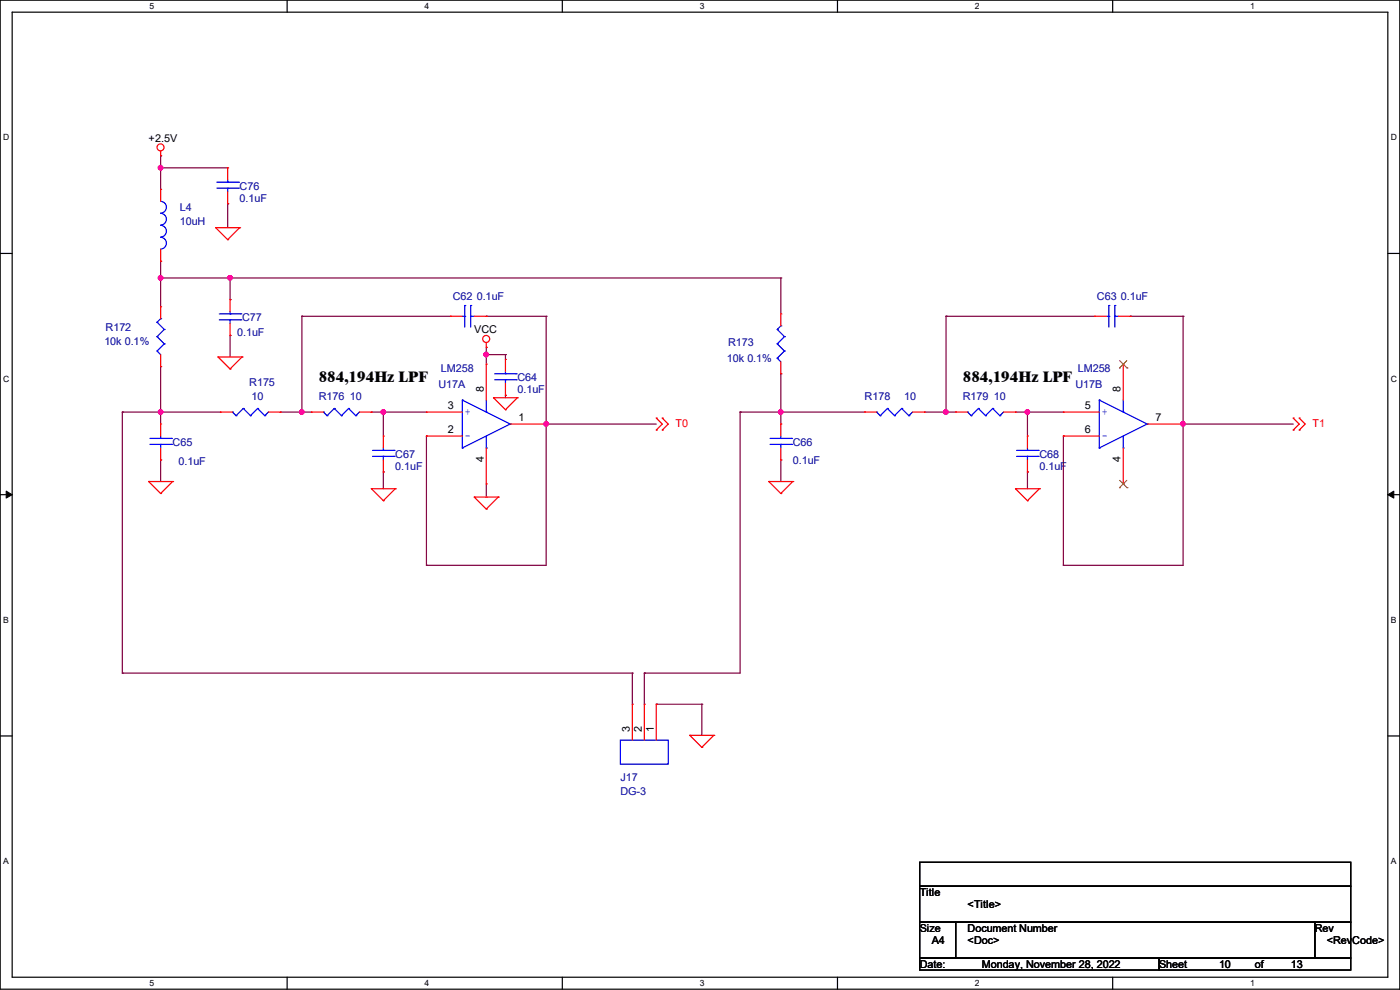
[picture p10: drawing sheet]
<svg xmlns="http://www.w3.org/2000/svg" width="297mm" height="210mm" viewBox="0 0 297 210" stroke-linecap="round" stroke-linejoin="round" font-family="sans-serif">
<path d="M0 0h297v209.8h-297zM2.6 2.6h291.8v204.7h-291.8z" fill="none" stroke="#000" stroke-width=".25"/>
<g fill="#fff">
<path d="M31.7 .3h1v2h-1z"/>
<path d="M31.7 207.6h1v1.9h-1z"/>
</g>
<path d="M60.9 0v2.6M60.9 207.3v2.5" fill="none" stroke="#000" stroke-width=".25"/>
<g fill="#fff">
<path d="M90.1 .3h1v2h-1z"/>
<path d="M90.1 207.6h1v1.9h-1z"/>
</g>
<path d="M119.3 0v2.6M119.3 207.3v2.5" fill="none" stroke="#000" stroke-width=".25"/>
<g fill="#fff">
<path d="M148.5 .3h.9v2h-.9z"/>
<path d="M148.5 207.6h.9v1.9h-.9z"/>
</g>
<path d="M177.7 0v2.6M177.7 207.3v2.5" fill="none" stroke="#000" stroke-width=".25"/>
<g fill="#fff">
<path d="M206.8 .3h1v2h-1z"/>
<path d="M206.8 207.6h1v1.9h-1z"/>
</g>
<path d="M236.1 0v2.6M236.1 207.3v2.5" fill="none" stroke="#000" stroke-width=".25"/>
<g fill="#fff">
<path d="M265.2 .3h1v2h-1z"/>
<path d="M265.2 207.6h1v1.9h-1z"/>
<path d="M.7 28.2h1.2v1.9h-1.2z"/>
<path d="M295.1 28.2h1.2v1.9h-1.2z"/>
<path d="M.7 79.3h1.2v2h-1.2z"/>
<path d="M295.1 79.3h1.2v2h-1.2z"/>
</g>
<path d="M0 53.8h2.6M294.4 53.8h2.6" fill="none" stroke="#000" stroke-width=".25"/>
<g fill="#fff">
<path d="M.7 130.5h1.2v2h-1.2z"/>
<path d="M295.1 130.5h1.1v2h-1.1z"/>
</g>
<path d="M0 104.9h2.6M294.4 104.9h2.6" fill="none" stroke="#000" stroke-width=".25"/>
<path d="M1.3 104.2l1.3 .7-1.3 .8zM294.4 104.9l1.3-.7v1.5z" fill="#000" stroke="#000" stroke-width=".21"/>
<g fill="#fff">
<path d="M.7 181.7h1.2v2h-1.2z"/>
<path d="M295.1 181.7h1.1v2h-1.1z"/>
</g>
<path d="M0 156.1h2.6M294.4 156.1h2.6M195.1 182.9h91.5v5.1h-91.5zM195.1 188h91.5v7.6h-91.5zM195.1 195.6h7.6v7.6h-7.6zM202.7 195.6h76.2v7.6h-76.2zM278.9 195.6h7.7v7.6h-7.7zM195.1 203.2h50.8v2.6h-50.8zM245.9 203.2h40.7v2.6h-40.7z" fill="none" stroke="#000" stroke-width=".25"/>
<g fill="none" stroke="#800040" stroke-width=".25">
<path d="M34.1 33.1h.1M34.1 35.6h.1M34.1 33.1v7.1M34.1 35.6h14.2M34.1 59h.1M34.1 55.4h.1M34.1 55.4v9.7M34.1 59h131.6M48.3 43.2h.1M48.3 43.2v5.1M48.8 59h.1M48.8 59v4.5"/>
<path d="M165.7 59h.1M165.7 59v7.6M34.1 77.8h.1M34.1 77.8v12.2M48.8 71.2h.1M48.8 63.5h.1M48.8 71.2v4.5M64.1 67.1h.1M64.1 67.1v20.3M64.1 67.1h31.4M103.2 75.2h.1M103.2 73.7h.1"/>
<path d="M103.2 67.1h.1M103.2 73.7v3.6M103.2 75.2h4M103.2 67.1h12.7M107.2 75.2h.1M107.2 75.2v1M115.9 67.1h.1M115.9 67.1v52.8h-25.4M165.7 79.3h.1M165.7 79.3v10.7M200.7 67.1h.1M200.7 67.1h31.5"/>
<path d="M200.7 67.1v20.3M239.8 67.1h.1M239.8 67.1h11.2M251 67.1h.1M251 67.1v52.8h-25.4M26 87.4h.1M26 87.4h20.8M26 87.4v55.4M34.1 87.4h.1M34.1 97.6h.1M34.1 97.6v4.6M59.5 87.4h.1"/>
<path d="M59.5 87.4h6.6M64.1 87.4h.1M78.8 87.4h.1M78.8 87.4h11.7M81.3 87.4h.1M81.3 87.4v5.1M90.5 92.5h.1M90.5 92.5v27.4M107.2 83.9h.1M107.2 83.9v.5M115.9 90h.1M115.9 90h23.3"/>
<path d="M157 87.4h.1M157 87.4v55.4h-20.3M157 87.4h26.4M165.7 87.4h.1M165.7 97.6h.1M165.7 97.6v4.6M196.1 87.4h.1M196.1 87.4h6.6M200.7 87.4h.1M215.4 87.4h.1M215.4 87.4h10.2M218 87.4h.1"/>
<path d="M218 87.4v5.1M225.6 92.5h.1M225.6 92.5v27.4M251 90h.1M251 90h23.4M81.3 100.1h.1M81.3 100.1v3.6M90.5 119.9h.1M103.2 105.5h.1M103.2 102.7v2.8M218 100.1h.1M218 100.1v3.6"/>
<path d="M225.6 119.9h.1M26 142.8h.1M26 142.8h108.2M134.2 142.8h.1M134.2 142.8v6.6M136.7 142.8h.1M136.7 142.8v6.6M139.2 149.4h.1M139.2 149.4h9.7M148.9 149.4h.1M148.9 149.4v6.6"/>
</g>
<g fill="#f0f" stroke="#f0f" stroke-width=".25">
<circle cx="103.1" cy="75.2" r=".49"/>
<circle cx="34.1" cy="87.4" r=".49"/>
<circle cx="115.8" cy="89.9" r=".49"/>
<circle cx="165.6" cy="87.4" r=".49"/>
<circle cx="251" cy="89.9" r=".49"/>
<circle cx="64" cy="87.4" r=".49"/>
<circle cx="81.3" cy="87.4" r=".49"/>
<circle cx="218" cy="87.4" r=".49"/>
<circle cx="200.7" cy="87.4" r=".49"/>
<circle cx="34.1" cy="35.6" r=".49"/>
<circle cx="34.1" cy="58.9" r=".49"/>
<circle cx="48.8" cy="58.9" r=".49"/>
</g>
<g fill="none" stroke="#f00" stroke-width=".25">
<path d="M34.1 33.1h.1M34.1 32v1.1M48.3 35.6h.1M48.3 35.6v2.5M34.1 40.2h.1M34.1 55.4h.1M34.1 40.2v2.5M34.1 52.9v2.5M45.8 48.3h.1M45.8 48.3h5M45.8 48.3l2.5 2.5M48.3 50.8h.1"/>
<path d="M48.3 43.2h.1M48.3 40.7v2.5M50.8 48.3h.1M50.8 48.3l-2.5 2.5M34.1 77.8h.1M34.1 65.1h.1M34.1 65.1v2.5M34.1 75.2v2.6M46.3 75.7h.1M46.3 75.7h5.1M46.3 75.7l2.5 2.6M48.8 78.3h.1"/>
<path d="M48.8 63.5h.1M48.8 71.2h.1M48.8 63.5v2.6M48.8 68.6v2.6M51.4 75.7h.1M51.4 75.7l-2.6 2.6M95.5 67.1h.1M95.5 67.1h2.6M100.6 67.1h2.6M103.2 73.7h.1M103.2 67.1h.1M103.2 77.3h.1"/>
<path d="M103.2 72.7v1M103.2 77.3v7.6M107.2 76.2h.1M107.2 76.2v2.6M165.7 79.3h.1M165.7 66.6h.1M165.7 66.6v2.5M165.7 76.8v2.5M232.2 67.1h.1M232.2 67.1h2.5M237.3 67.1h2.5M238.3 77.3h.1"/>
<path d="M238.3 77.3v7.6M239.8 67.1h.1M34.1 90h.1M34.1 97.6h.1M34.1 90v2.5M34.1 95v2.6M46.8 87.4h.1M46.8 87.4h2.5M56.9 87.4h2.6M59.5 87.4h.1M66.1 87.4h.1M66.1 87.4h2.5"/>
<path d="M76.2 87.4h2.6M78.8 87.4h.1M81.3 92.5h.1M81.3 92.5v2.5M81.3 97.6v2.5M90.5 87.4h.1M90.5 92.5h.1M90.5 87.4h7.6M90.5 92.5h7.6M103.2 95v7.7M104.7 84.4h.1M104.7 84.4h5.1"/>
<path d="M104.7 84.4l2.5 2.5M107.2 86.9h.1M107.2 83.9h.1M107.2 81.3v2.6M108.2 90h7.7M109.8 84.4h.1M109.8 84.4l-2.6 2.5M115.9 90h.1M139.2 91.2h.1M139.2 88.7h.1M139.2 88.7l1.3 1.3-1.3 1.2M140.5 91.2h.1"/>
<path d="M140.5 88.7h.1M140.5 88.7l1.3 1.3-1.3 1.2M165.7 90h.1M165.7 97.6h.1M165.7 90v2.5M165.7 95v2.6M183.4 87.4h.1M183.4 87.4h2.6M193.6 87.4h2.5M196.1 87.4h.1M202.7 87.4h.1M202.7 87.4h2.6"/>
<path d="M212.9 87.4h2.5M215.4 87.4h.1M218 92.5h.1M218 92.5v2.5M218 97.6v2.5M225.6 87.4h.1M225.6 92.5h.1M225.6 87.4h7.6M225.6 92.5h7.6M238.3 95v7.7M243.4 90h7.6M251 90h.1"/>
<path d="M274.4 91.2h.1M274.4 88.7h.1M274.4 88.7l1.2 1.3-1.2 1.2M275.6 91.2h.1M275.6 88.7h.1M275.6 88.7l1.3 1.3-1.3 1.2M31.5 102.2h.1M31.5 102.2h5.1M31.5 102.2l2.6 2.5M34.1 104.7h.1M36.6 102.2h.1M36.6 102.2l-2.5 2.5"/>
<path d="M78.8 103.7h.1M78.8 103.7h5.1M78.8 103.7l2.5 2.5M81.3 106.2h.1M81.3 100.1h.1M83.9 103.7h.1M83.9 103.7l-2.6 2.5M100.6 105.5h.1M100.6 105.5h5.1M100.6 105.5l2.6 2.5M103.2 108h.1M103.2 102.7h.1"/>
<path d="M105.7 105.5h.1M105.7 105.5l-2.5 2.5M163.1 102.2h.1M163.1 102.2h5.1M163.1 102.2l2.6 2.5M165.7 104.7h.1M168.2 102.2h.1M168.2 102.2l-2.5 2.5M215.4 103.7h.1M215.4 103.7h5.1M215.4 103.7l2.6 2.5M218 106.2h.1"/>
<path d="M218 100.1h.1M220.5 103.7h.1M220.5 103.7l-2.5 2.5M238.3 102.7h.1M134.2 149.4h.1M134.2 149.4v7.6M136.7 149.4h.1M136.7 149.4v7.6M139.2 149.4h.1M139.2 149.4v7.6M146.3 156h.1M146.3 156h5.1"/>
<path d="M146.3 156l2.6 2.5M148.9 158.5h.1M151.4 156h.1M151.4 156l-2.5 2.5"/>
<circle cx="34.1" cy="31.3" r=".74"/>
<circle cx="103.1" cy="71.9" r=".74"/>
</g>
<g fill="none" stroke="#00f" stroke-width=".25">
<path d="M46 39.9h4.6M46 38.7h4.6M48.3 38.7h.1M48.3 39.9h.1M48.3 38.1v.6M48.3 39.9v.8M50.6 39.9h.1M50.6 38.7h.1M34.1 42.7a1.25 1.25 0 0 1 1.2 1.3 1.25 1.25 0 0 1-1.2 1.2M34.1 45.3a1.25 1.25 0 0 1 1.2 1.2 1.25 1.25 0 0 1-1.2 1.3M34.1 47.8a1.25 1.25 0 0 1 1.2 1.2 1.25 1.25 0 0 1-1.2 1.3M34.1 50.3a1.25 1.25 0 0 1 1.2 1.3 1.25 1.25 0 0 1-1.2 1.2"/>
<path d="M33.3 74.5h.1M33.3 71.4h.1M33.3 68.4h.1M33.3 74.5l.8 .7M33.3 71.4l1.5 1.5M33.3 68.4l1.5 1.5M34.1 67.6h.1M34.1 67.6l-.8 .8M34.8 72.9h.1M34.8 69.9h.1M34.8 72.9l-1.5 1.6M34.8 69.9l-1.5 1.5"/>
<path d="M46.5 67.9h4.6M46.5 66.6h4.6M48.8 66.6h.1M48.8 67.9h.1M48.8 66.1v.5M48.8 67.9v.7M51.1 67.9h.1M51.1 66.6h.1M98.1 67.1h.5M98.6 67.1h.1M98.6 64.8h.1M98.6 64.8v4.6"/>
<path d="M99.9 64.8h.1M99.9 67.1h.1M99.9 67.1h.7M99.9 64.8v4.6M104.9 79.3h4.6M107.2 79.3h.1M107.2 78.8v.5M109.5 79.3h.1M164.9 76h.1M164.9 72.9h.1M164.9 69.9h.1M164.9 76l.8 .8"/>
<path d="M164.9 72.9l1.5 1.6M164.9 69.9l1.5 1.5M165.7 69.1h.1M165.7 69.1l-.8 .8M166.4 74.5h.1M166.4 71.4h.1M166.4 74.5l-1.5 1.5M166.4 71.4l-1.5 1.5M234.7 67.1h.5M235.2 67.1h.1M235.2 64.8h.1M235.2 64.8v4.6"/>
<path d="M236.5 64.8h.1M236.5 67.1h.1M236.5 67.1h.8M236.5 64.8v4.6M31.8 94.3h4.6M31.8 93h4.6M34.1 93h.1M34.1 94.3h.1M34.1 92.5v.5M34.1 94.3v.7M36.4 94.3h.1M36.4 93h.1"/>
<path d="M49.3 87.4h.1M49.3 87.4l.8 .8M50.1 88.2h.1M51.6 86.7h.1M51.6 86.7l1.5 1.5M51.6 86.7l-1.5 1.5M53.1 88.2h.1M54.7 86.7h.1M54.7 86.7l1.5 1.5M54.7 86.7l-1.6 1.5M56.2 88.2h.1M56.9 87.4l-.7 .8"/>
<path d="M68.6 87.4h.1M68.6 87.4l.8 .8M69.4 88.2h.1M70.9 86.7h.1M70.9 86.7l1.5 1.5M70.9 86.7l-1.5 1.5M72.4 88.2h.1M74 86.7h.1M74 86.7l1.5 1.5M74 86.7l-1.6 1.5M75.5 88.2h.1M76.2 87.4l-.7 .8"/>
<path d="M79 96.8h4.6M79 95.5h4.6M81.3 95.5h.1M81.3 96.8h.1M81.3 95v.5M81.3 96.8v.8M83.6 96.8h.1M83.6 95.5h.1M98.1 95h.1M98.1 84.9h.1M98.1 84.9l10.1 5.1M98.1 84.9v10.1"/>
<path d="M103.2 87.4h.1M103.2 95h.1M103.2 84.9v2.5M103.2 92.5v2.5M104.9 80.6h4.6M107.2 80.6h.1M107.2 80.6v.7M108.2 90h.1M108.2 90l-10.1 5M109.5 80.6h.1M163.4 94.3h4.5M163.4 93h4.5"/>
<path d="M165.7 93h.1M165.7 94.3h.1M165.7 92.5v.5M165.7 94.3v.7M167.9 94.3h.1M167.9 93h.1M186 87.4h.1M186 87.4l.7 .8M186.7 88.2h.1M188.3 86.7h.1M188.3 86.7l1.5 1.5M188.3 86.7l-1.6 1.5"/>
<path d="M189.8 88.2h.1M191.3 86.7h.1M191.3 86.7l1.5 1.5M191.3 86.7l-1.5 1.5M192.8 88.2h.1M193.6 87.4l-.8 .8M205.3 87.4h.1M205.3 87.4l.7 .8M206 88.2h.1M207.6 86.7h.1M207.6 86.7l1.5 1.5M207.6 86.7l-1.6 1.5"/>
<path d="M209.1 88.2h.1M210.6 86.7h.1M210.6 86.7l1.5 1.5M210.6 86.7l-1.5 1.5M212.1 88.2h.1M212.9 87.4l-.8 .8M215.7 96.8h4.6M215.7 95.5h4.6M218 95.5h.1M218 96.8h.1M218 95v.5M218 96.8v.8"/>
<path d="M220.3 96.8h.1M220.3 95.5h.1M233.2 95h.1M233.2 84.9h.1M233.2 84.9l10.2 5.1M233.2 84.9v10.1M238.3 87.4h.1M238.3 95h.1M238.3 84.9v2.5M238.3 92.5v2.5M243.4 90h.1M243.4 90l-10.2 5"/>
<path d="M131.6 157h10.2v5.1h-10.2z"/>
</g>
<path d="M237.5 78.1h.1M237.5 76.5l1.6 1.6M239.1 76.5l-1.6 1.6M239.1 78.1h.1M237.5 103.5h.1M237.5 101.9l1.6 1.6M239.1 101.9l-1.6 1.6M239.1 103.5h.1" fill="none" stroke="#804000" stroke-width=".21"/>
<g font-size="3.3">
<text x="67.6" y="81">884,194Hz LPF</text>
<text x="204.3" y="81">884,194Hz LPF</text>
</g>
<g font-size="2.3">
<text x="31.5" y="30.1">+2.5V</text>
<text x="100.6" y="70.7">VCC</text>
<text x="102.6" y="83.1" transform="rotate(-90 102.6 83.1)">8</text>
<text x="237.7" y="83.1" transform="rotate(-90 237.7 83.1)">8</text>
<text x="95" y="86.9">3</text>
<text x="110" y="89.4">1</text>
<text x="230.2" y="86.9">5</text>
<text x="245.2" y="89.4">7</text>
<text x="95" y="91.9">2</text>
<text x="230.2" y="91.9">6</text>
<text x="102.6" y="98.1" transform="rotate(-90 102.6 98.1)">4</text>
<text x="237.7" y="98.1" transform="rotate(-90 237.7 98.1)">4</text>
<text x="133.6" y="155.2" transform="rotate(-90 133.6 155.2)">3</text>
<text x="136.1" y="155.2" transform="rotate(-90 136.1 155.2)">2</text>
<text x="138.7" y="155.2" transform="rotate(-90 138.7 155.2)">1</text>
<text x="195.1" y="190.1">Title</text>
<text x="195.1" y="197.7">Size</text>
<text x="205.3" y="197.7">Document Number</text>
<text x="205.3" y="192.6">&lt;Title&gt;</text>
<text x="278.9" y="197.7">Rev</text>
<text x="197.7" y="200.2">A4</text>
<text x="205.3" y="200.2">&lt;Doc&gt;</text>
<text x="281.5" y="200.2">&lt;RevCode&gt;</text>
<text x="195.1" y="205.3">Date:</text>
<text x="208.3" y="205.3">Monday, November 28, 2022</text>
<text x="245.9" y="205.3">Sheet</text>
<text x="258.6" y="205.3">10</text>
<text x="266.2" y="205.3">of</text>
<text x="273.9" y="205.3">13</text>
</g>
<g font-size="2.3" fill="#000080">
<text x="50.8" y="40.2">C76</text>
<text x="38.1" y="44.8">L4</text>
<text x="38.1" y="47.8">10uH</text>
<text x="50.8" y="42.8">0.1uF</text>
<text x="96.1" y="63.6">C62 0.1uF</text>
<text x="232.7" y="63.6">C63 0.1uF</text>
<text x="22.4" y="70.2">R172</text>
<text x="50.3" y="71.2">0.1uF</text>
<text x="51.4" y="68.2">C77</text>
<text x="22.1" y="73.2">10k 0.1%</text>
<text x="154.2" y="76.8">10k 0.1%</text>
<text x="154.5" y="73.5">R173</text>
<text x="52.9" y="81.9">R175</text>
<text x="93" y="82.4">U17A</text>
<text x="93.5" y="78.8">LM258</text>
<text x="109.8" y="80.9">C64</text>
<text x="109.8" y="83.4">0.1uF</text>
<text x="228.1" y="82.4">U17B</text>
<text x="228.6" y="78.8">LM258</text>
<text x="53.4" y="84.9">10</text>
<text x="67.6" y="84.9">R176 10</text>
<text x="183.4" y="84.9">R178</text>
<text x="191.8" y="84.9">10</text>
<text x="204.3" y="84.9">R179 10</text>
<text x="36.6" y="94.6">C65</text>
<text x="168.2" y="94.6">C66</text>
<text x="37.9" y="98.6">0.1uF</text>
<text x="83.9" y="97.1">C67</text>
<text x="83.9" y="99.7">0.1uF</text>
<text x="168.2" y="98.4">0.1uF</text>
<text x="220.5" y="97.1">C68</text>
<text x="220.5" y="99.7">0.1uF</text>
<text x="131.6" y="165.7">J17</text>
<text x="131.6" y="168.7">DG-3</text>
</g>
<g font-size="2.3" fill="#00f">
<text x="98.6" y="88">+</text>
<text x="233.7" y="88">+</text>
<text x="98.6" y="93.1">-</text>
<text x="233.7" y="93.1">-</text>
</g>
<g font-size="2.3" fill="#f00">
<text x="143.3" y="90.5">T0</text>
<text x="278.4" y="90.5">T1</text>
</g>
<g font-size="1.8">
<text x="31.7" y="1.9">5</text>
<text x="90.1" y="1.9">4</text>
<text x="148.5" y="1.9">3</text>
<text x="206.8" y="1.9">2</text>
<text x="265.2" y="1.9">1</text>
<text x=".7" y="29.8">D</text>
<text x="295.1" y="29.8">D</text>
<text x=".7" y="80.9">C</text>
<text x="295.1" y="80.9">C</text>
<text x=".7" y="132.1">B</text>
<text x="295.1" y="132.1">B</text>
<text x=".7" y="183.3">A</text>
<text x="295.1" y="183.3">A</text>
<text x="31.7" y="209.2">5</text>
<text x="90.1" y="209.2">4</text>
<text x="148.5" y="209.2">3</text>
<text x="206.8" y="209.2">2</text>
<text x="265.2" y="209.2">1</text>
</g>
</svg>
